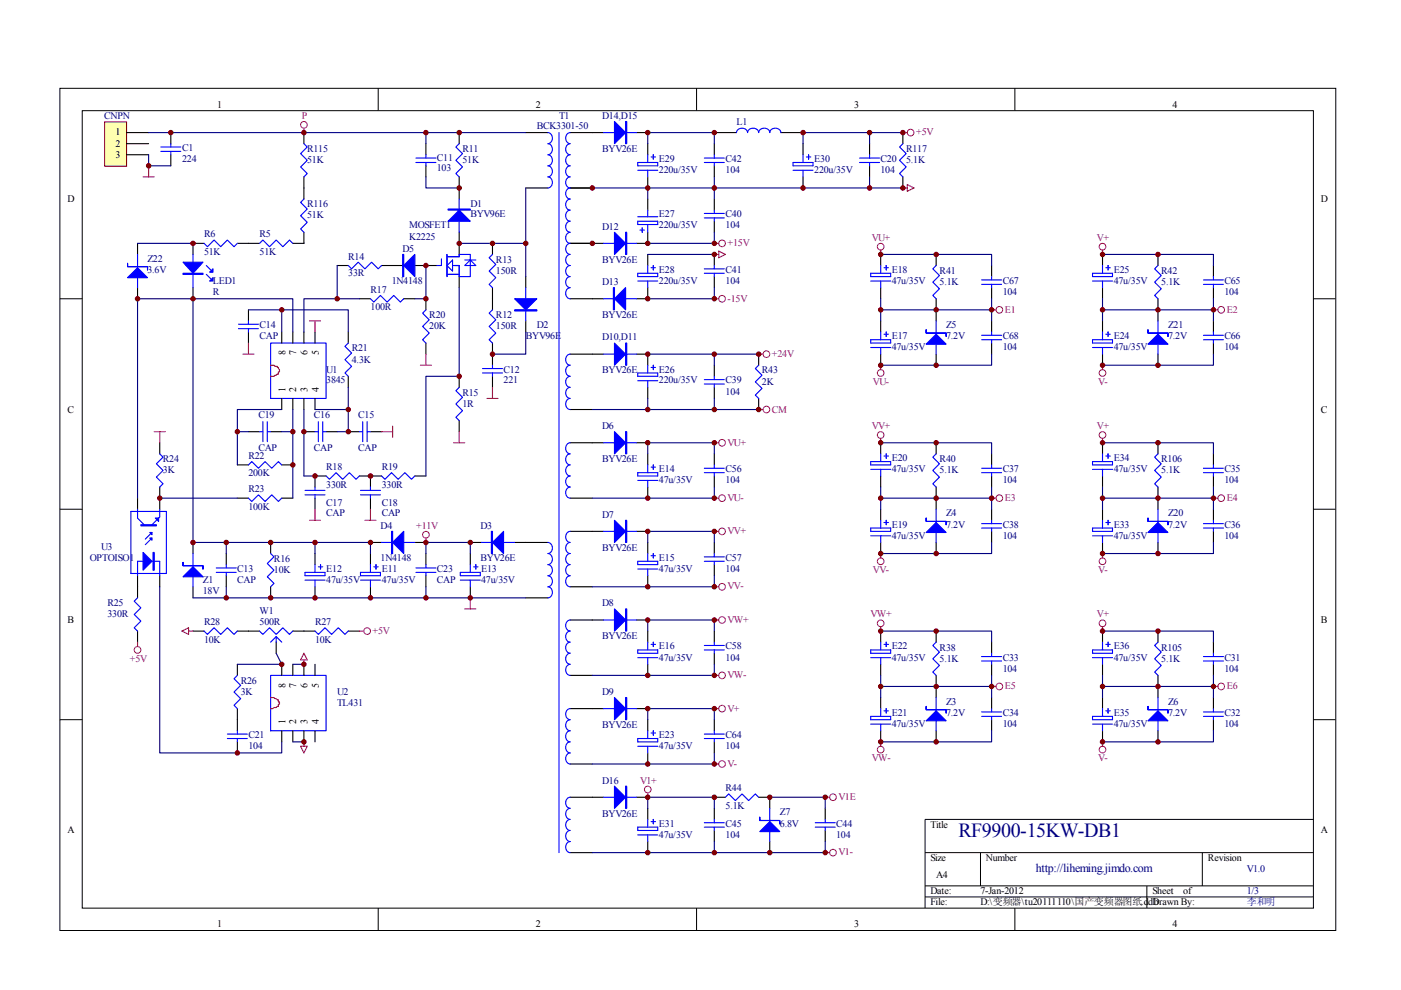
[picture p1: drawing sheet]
<svg xmlns="http://www.w3.org/2000/svg" width="297mm" height="210mm" viewBox="0 0 297 210" stroke-linecap="round" stroke-linejoin="round" font-family="sans-serif">
<g fill="none" stroke="#000" stroke-width=".21">
<path d="M12.7 18.7h270.5v178.6h-270.5zM80.2 18.7v4.7M147.7 18.7v4.7M215.2 18.7v4.7M17.4 23.5h261.1v169h-261.1zM12.7 63.3h4.7M278.4 63.3h4.7M12.7 108h4.7M278.4 108h4.7M12.7 152.6h4.7M278.4 152.6h4.7M278.4 173.7h-82.3v18.8"/>
<path d="M80.2 192.5v4.7M147.7 192.5v4.7M196.1 180.8h82.3M196.1 187.8h82.3M196.1 190.2h82.3M207.9 180.8v7M215.2 192.5v4.7M243.2 187.8v4.7M254.9 180.8v7"/>
</g>
<path d="M22.3 25.9h4.5v9.3h-4.5z" fill="#ffffb0"/>
<path d="M22.2 25.8h4.6v9.4h-4.6z" fill="none" stroke="#800000" stroke-width=".21"/>
<g fill="none" stroke="#000" stroke-width=".23">
<path d="M26.8 28.1h4.7M26.8 30.5h4.7M26.8 32.8h4.7M36.2 28.1v2.4M36.2 32.8v2.4M64.4 28.1v2.4M64.4 37.5v4.7M90.3 30.5v2.3M90.3 35.2v2.3M97.4 28.1v2.4M97.4 37.5v4.7M111.5 28.1h4.7"/>
<path d="M111.5 39.9h4.7M120.9 28.1h7M120.9 39.9h4.7M135 28.1h2.3M137.3 30.5v2.3M137.3 37.5v2.4M151.4 28.1h4.8M151.4 30.5v2.3M151.4 35.2v2.3M165.6 28.1h4.7M170.3 30.5v2.3M170.3 37.5v2.4"/>
<path d="M184.4 30.5v2.3M184.4 35.2v2.3M191.4 28.1v2.4M191.4 37.5v2.4M29.2 51.6v2.3M43.3 51.6h-2.4v2.3M50.3 51.6h4.7M64.4 49.3v2.3h-2.3M71.5 56.3h2.3M80.9 56.3h4.7M88 56.3h4.7M97.4 49.3v4.6"/>
<path d="M97.4 58.6v2.4M104.4 51.6v2.3M111.5 58.6v2.4M120.9 51.6h7M137.3 49.3v2.3h-2.3M137.3 42.2v2.4M137.3 53.9v2.4M151.4 42.2v2.4M151.4 46.9v2.4M151.4 53.9v2.4M151.4 58.6v2.4M186.7 53.9v2.4"/>
<path d="M198.5 53.9v2.4M210.2 56.3v2.3M233.8 53.9v2.4M245.5 53.9v2.4M257.3 56.3v2.3M29.2 61v2.3M40.9 61v2.3M52.7 65.7v2.3M52.7 70.4v2.3M59.7 70.4v2.3M62.1 70.4v2.3M64.4 70.4v2.3"/>
<path d="M66.8 70.4v2.3M73.8 70.4v2.3M73.8 79.8v2.3M76.2 63.3h2.3M85.6 63.3h2.4M90.3 63.3v2.4M90.3 72.7v2.4M97.4 79.8v2.3M104.4 61v4.7M104.4 72.7v4.7M104.4 79.8v2.3M111.5 68v2.4"/>
<path d="M120.9 63.3h7M120.9 75.1h7M135 75.1h2.3v2.3M137.3 61v2.3h-2.3M151.4 77.4v2.4M160.9 75.1v2.3M186.7 61v2.3M186.7 68v2.4M186.7 75.1v2.3M198.5 63.3v4.7M198.5 75.1v2.3M210.2 61v2.3"/>
<path d="M210.2 68v2.4M210.2 72.7v2.4M233.8 61v2.3M233.8 68v2.4M233.8 75.1v2.3M245.5 63.3v4.7M245.5 75.1v2.3M257.3 61v2.3M257.3 68v2.4M257.3 72.7v2.4M33.9 93.9v2.3M50.3 98.6h2.4"/>
<path d="M52.7 91.5h2.3M57.4 91.5h2.3M59.7 84.5v2.3M59.7 98.6h2.4M62.1 84.5v2.3M64.4 84.5v2.3M64.4 91.5h2.4M66.8 84.5v2.3M69.1 91.5h2.4M73.8 91.5h2.4M78.5 91.5h2.4M97.4 89.2v2.3"/>
<path d="M120.9 86.8h4.7M120.9 93.9h7M135 93.9h2.3M137.3 82.1v2.4M137.3 96.2v2.4M151.4 82.1v2.4M151.4 96.2v2.4M160.9 84.5v2.3M186.7 93.9v2.3M198.5 93.9v2.3M210.2 96.2v2.4M233.8 93.9v2.3"/>
<path d="M245.5 93.9v2.3M257.3 96.2v2.4M29.2 105.6v2.4M33.9 103.3v4.7M40.9 115v2.4M48 117.4v2.3M50.3 105.6h2.4M57.4 115v2.4M59.7 105.6h2.4M66.8 105.6v2.4M66.8 117.4v2.3M69.1 100.9h-2.3v2.4"/>
<path d="M76.2 100.9h4.7M78.5 115h2.4M78.5 100.9v2.4M78.5 105.6v2.4M78.5 117.4v2.3M88 115h2.3M88 100.9h2.3M90.3 117.4v2.3M99.7 115h2.4M99.7 117.4v2.3M109.1 115h7.1M120.9 105.6h4.7"/>
<path d="M120.9 112.7h7M135 112.7h2.3M137.3 103.3v2.3M137.3 115v2.4M151.4 100.9v2.4M151.4 115v2.4M151.4 119.7v2.4M186.7 100.9v2.4M186.7 108v2.3M186.7 115v2.4M198.5 103.3v4.7M198.5 115v2.4"/>
<path d="M210.2 100.9v2.4M210.2 108v2.3M210.2 112.7v2.3M233.8 100.9v2.4M233.8 108v2.3M233.8 115v2.4M245.5 103.3v4.7M245.5 115v2.4M257.3 100.9v2.4M257.3 108v2.3M257.3 112.7v2.3M29.2 122.1v4.7"/>
<path d="M29.2 133.8v2.4M33.9 122.1v2.3M40.9 124.4v2.4M40.9 133.8h2.4M48 122.1v2.3M50.3 133.8h4.7M57.4 124.4v2.4M58.6 136.2v2.3M62.1 133.8h4.7M66.8 124.4v2.4M73.8 133.8h2.4M78.5 124.4v2.4"/>
<path d="M90.3 122.1v2.3M99.7 124.4v2.4M111.5 126.8h4.7M120.9 124.4h4.7M120.9 131.5h7M135 131.5h2.3M137.3 122.1v2.3M137.3 133.8v2.4M151.4 133.8v2.4M151.4 138.5v2.4M186.7 133.8v2.4M198.5 133.8v2.4"/>
<path d="M210.2 136.2v2.3M233.8 133.8v2.4M245.5 133.8v2.4M257.3 136.2v2.3M50.3 140.9v2.3M50.3 150.2v4.7M50.3 157.3v2.3M59.7 140.9v2.3M59.7 154.9v2.4M62.1 140.9v2.3M62.1 154.9v2.4M64.4 140.9v2.3"/>
<path d="M64.4 154.9v2.4M66.8 140.9v2.3M66.8 154.9v2.4M120.9 143.2h4.7M120.9 150.2h7M135 150.2h2.3M137.3 140.9v2.3M137.3 152.6v2.3M137.3 159.6v2.4M151.4 152.6v2.3M151.4 157.3v2.3M186.7 140.9v2.3"/>
<path d="M186.7 147.9v2.3M186.7 154.9v2.4M198.5 143.2v4.7M198.5 154.9v2.4M210.2 140.9v2.3M210.2 147.9v2.3M210.2 152.6v2.3M233.8 140.9v2.3M233.8 147.9v2.3M233.8 154.9v2.4M245.5 143.2v4.7M245.5 154.9v2.4"/>
<path d="M257.3 140.9v2.3M257.3 147.9v2.3M257.3 152.6v2.3M120.9 169h7M120.9 162h4.7M135 169h2.3M137.3 171.4v2.3M137.3 178.4v2.4M151.4 169h2.4M151.4 171.4v2.3M151.4 176.1v2.3M160.9 169h2.3v2.4"/>
<path d="M163.2 178.4v2.4M175 171.4v2.3M175 176.1v2.3M120.9 180.8h4.7"/>
</g>
<g fill="none" stroke="#00f" stroke-width=".23">
<path d="M34.1 31.2h4.2M34.1 32.1h4.2M36.2 30.5v.7M36.2 32.1v.7M64.4 30.5l.7 .7-1.4 1.4 1.4 1.4-1.4 1.4 1.4 1.4-.7 .7M88.2 33.5h4.2M88.2 34.5h4.2M90.3 32.8v.7M90.3 34.5v.7M97.4 30.5l-.7 .7 1.4 1.4-1.4 1.4 1.4 1.4-1.4 1.4 .7 .7M116.2 28.1a1.2 1.2 0 0 1 .9 1.2 1.2 1.2 0 0 1-.9 1.2 1.2 1.2 0 0 1 .9 1.1 1.2 1.2 0 0 1-.9 1.2 1.2 1.2 0 0 1 .9 1.2 1.2 1.2 0 0 1-.9 1.2 1.2 1.2 0 0 1 .9 1.1 1.2 1.2 0 0 1-.9 1.2 1.2 1.2 0 0 1 .9 1.2 1.2 1.2 0 0 1-.9 1.2M118.5 28.1v152.7"/>
<path d="M120.9 28.1a1.2 1.2 0 0 0-1 1.2 1.2 1.2 0 0 0 1 1.2 1.21 1.21 0 0 0-1 1.1 1.21 1.21 0 0 0 1 1.2 1.2 1.2 0 0 0-1 1.2 1.2 1.2 0 0 0 1 1.2 1.2 1.2 0 0 0-1 1.1 1.2 1.2 0 0 0 1 1.2 1.2 1.2 0 0 0-1 1.2 1.2 1.2 0 0 0 1 1.2 1.2 1.2 0 0 0-1 1.1 1.2 1.2 0 0 0 1 1.2 1.2 1.2 0 0 0-1 1.2 1.2 1.2 0 0 0 1 1.2 1.2 1.2 0 0 0-1 1.1 1.2 1.2 0 0 0 1 1.2 1.21 1.21 0 0 0-1 1.2 1.21 1.21 0 0 0 1 1.2 1.2 1.2 0 0 0-1 1.1 1.2 1.2 0 0 0 1 1.2 1.2 1.2 0 0 0-1 1.2 1.2 1.2 0 0 0 1 1.1 1.2 1.2 0 0 0-1 1.2 1.2 1.2 0 0 0 1 1.2 1.2 1.2 0 0 0-1 1.2 1.2 1.2 0 0 0 1 1.1 1.2 1.2 0 0 0-1 1.2 1.2 1.2 0 0 0 1 1.2 1.2 1.2 0 0 0-1 1.2 1.2 1.2 0 0 0 1 1.1M127.9 28.1h7.1M135.2 34.5h4.3v.7h-4.3zM135.2 36.1h4.3M137.3 32.8v1.7M137.3 36.1v1.4M138 33.3h1M138.5 32.8v.9M149.3 33.5h4.3M149.3 34.5h4.3M151.4 32.8v.7M151.4 34.5v.7"/>
<path d="M156.2 28.1a1.21 1.21 0 0 1 1.1-.9 1.21 1.21 0 0 1 1.2 .9 1.21 1.21 0 0 1 1.2-.9 1.21 1.21 0 0 1 1.2 .9 1.21 1.21 0 0 1 1.1-.9 1.21 1.21 0 0 1 1.2 .9 1.2 1.2 0 0 1 1.2-.9 1.2 1.2 0 0 1 1.2 .9M168.1 34.5h4.3v.7h-4.3zM168.1 36.1h4.3M170.3 32.8v1.7M170.3 36.1v1.4M171 33.3h.9M171.4 32.8v.9M182.3 33.5h4.2M182.3 34.5h4.2M184.4 32.8v.7M184.4 34.5v.7M191.4 30.5l-.7 .7 1.4 1.4-1.4 1.4 1.4 1.4-1.4 1.4 .7 .7"/>
<path d="M29.2 53.9v7.1M40.9 53.9v7.1M43.3 51.6l.7 .7 1.4-1.4 1.4 1.4 1.4-1.4 1.4 1.4 .7-.7M43.7 58.2l1 .9M43.7 56.3l1 .9M55 51.6l.7-.7 1.4 1.4 1.5-1.4 1.4 1.4 1.4-1.4 .7 .7M64.4 42.2l-.7 .7 1.4 1.4-1.4 1.4 1.4 1.4-1.4 1.4 .7 .8M73.8 56.3l.7 .7 1.5-1.4 1.4 1.4 1.4-1.4 1.4 1.4 .7-.7M93.6 54.9v1.4h-.9M94.8 54.4h2.6v-.5h2.3v4.7h-2.3v-2.3h-1.5M94.8 53.9v4.7M94.8 58.2h2.6"/>
<path d="M94.8 56.3l1.1-1.2v2.4zM97.4 42.2v7.1M98.5 55.1h2.4M99.7 55.1l1.2 1.2h-2.4zM104.4 53.9l-.7 .8 1.4 1.4-1.4 1.4 1.4 1.4-1.4 1.4 .7 .7M127.9 51.6h7.1M135.2 46.9h4.3v.7h-4.3zM135.2 57.9h4.3v.7h-4.3zM135.2 46h4.3M135.2 59.6h4.3M135.7 48.8h.9M136.2 48.3v1"/>
<path d="M137.3 44.6v1.4M137.3 47.6v1.7M137.3 56.3v1.6M137.3 59.6v1.4M138 56.8h1M138.5 56.3v.9M149.3 57.9h4.3M149.3 57h4.3M149.3 45.3h4.3M149.3 46.2h4.3M151.4 44.6v.7M151.4 46.2v.7"/>
<path d="M151.4 56.3v.7M151.4 57.9v.7M184.6 59.6h4.2M184.6 57.9h4.2v.7h-4.2zM186.7 56.3v1.6M186.7 59.6v1.4M187.4 56.8h1M187.9 56.3v.9M198.5 56.3l-.7 .7 1.4 1.4-1.4 1.4 1.4 1.4-1.4 1.4 .7 .7M208.1 59.3h4.3M210.2 58.6v.7M231.6 59.6h4.3"/>
<path d="M231.6 57.9h4.3v.7h-4.3zM233.8 56.3v1.6M233.8 59.6v1.4M234.5 56.8h.9M234.9 56.3v.9M245.5 56.3l-.7 .7 1.4 1.4-1.4 1.4 1.4 1.4-1.4 1.4 .7 .7M255.2 59.3h4.2M257.3 58.6v.7M50.6 68.7h4.2M50.6 69.7h4.2M52.7 68v.7M52.7 69.7v.7"/>
<path d="M57.4 72.7h11.7v11.8h-11.7zM73.8 72.7l-.7 .7 1.4 1.5-1.4 1.4 1.4 1.4-1.4 1.4 .7 .7M78.5 63.3l.8 .7 1.4-1.4 1.4 1.4 1.4-1.4 1.4 1.4 .7-.7M90.3 65.7l-.7 .7 1.4 1.4-1.4 1.4 1.4 1.4-1.4 1.4 .7 .7M102.3 78.1h4.2M102.3 79.1h4.2M104.4 65.7l-.7 .7 1.4 1.4-1.4 1.4 1.4 1.4-1.4 1.4 .7 .7M104.4 77.4v.7M104.4 79.1v.7M111.5 61v7M120.9 75.1a1.2 1.2 0 0 0-1 1.2 1.2 1.2 0 0 0 1 1.1 1.21 1.21 0 0 0-1 1.2 1.21 1.21 0 0 0 1 1.2 1.2 1.2 0 0 0-1 1.2 1.2 1.2 0 0 0 1 1.1 1.2 1.2 0 0 0-1 1.2 1.2 1.2 0 0 0 1 1.2 1.2 1.2 0 0 0-1 1.2 1.2 1.2 0 0 0 1 1.1M127.9 63.3h7.1"/>
<path d="M127.9 75.1h7.1M135.2 79.1h4.3v.7h-4.3zM137.3 77.4v1.7M138 77.9h1M138.5 77.4v1M151.4 79.8v.7M160.9 77.4l-.8 .7 1.5 1.4-1.5 1.5 1.5 1.4-1.5 1.4 .8 .7M184.6 72h4.2v.7h-4.2zM184.6 73.7h4.2M186.7 70.4v1.6M186.7 73.7v1.4M187.4 70.9h1"/>
<path d="M187.9 70.4v.9M198.5 68v7.1M208.1 72h4.3M208.1 60.3h4.3M208.1 71.1h4.3M210.2 60.3v.7M210.2 70.4v.7M210.2 72v.7M231.6 73.7h4.3M231.6 72h4.3v.7h-4.3zM233.8 70.4v1.6M233.8 73.7v1.4"/>
<path d="M234.5 70.9h.9M234.9 70.4v.9M245.5 68v7.1M255.2 72h4.2M255.2 60.3h4.2M255.2 71.1h4.2M257.3 60.3v.7M257.3 70.4v.7M257.3 72v.7M33.9 96.2l.7 .7-1.4 1.4 1.4 1.4-1.4 1.5 1.4 1.4-.7 .7M52.7 98.6l.7-.7 1.4 1.4 1.4-1.4 1.4 1.4 1.4-1.4 .7 .7M55 91.5h.7"/>
<path d="M55.7 89.4v4.2M56.7 91.5h.7M56.7 89.4v4.2M66.8 91.5h.7M67.5 89.4v4.2M68.4 91.5h.7M68.4 89.4v4.2M76.2 91.5h.7M76.9 89.4v4.2M77.8 91.5h.7M77.8 89.4v4.2M97.4 82.1l-.7 .7 1.4 1.4-1.4 1.5 1.4 1.4-1.4 1.4 .7 .7"/>
<path d="M120.9 96.2a1.2 1.2 0 0 0-1 1.2 1.2 1.2 0 0 0 1 1.2 1.2 1.2 0 0 0-1 1.1 1.2 1.2 0 0 0 1 1.2 1.2 1.2 0 0 0-1 1.2 1.2 1.2 0 0 0 1 1.2 1.2 1.2 0 0 0-1 1.1 1.2 1.2 0 0 0 1 1.2M120.9 93.9a1.2 1.2 0 0 0-1 1.2 1.2 1.2 0 0 0 1 1.1M127.9 93.9h7.1M135.2 80.7h4.3M137.3 80.7v1.4M137.3 98.6v1.6M138 99h1M138.5 98.6v.9M149.3 99.3h4.3M149.3 80.5h4.3M149.3 81.4h4.3M151.4 81.4v.7"/>
<path d="M151.4 98.6v.7M184.6 97.9h4.2v.7h-4.2zM184.6 99.5h4.2M186.7 96.2v1.7M186.7 99.5v1.4M187.4 96.7h1M187.9 96.2v1M198.5 96.2l-.7 .7 1.4 1.4-1.4 1.4 1.4 1.5-1.4 1.4 .7 .7M208.1 99.3h4.3M210.2 98.6v.7M231.6 99.5h4.3M231.6 97.9h4.3v.7h-4.3z"/>
<path d="M233.8 96.2v1.7M233.8 99.5v1.4M234.5 96.7h.9M234.9 96.2v1M245.5 96.2l-.7 .7 1.4 1.4-1.4 1.4 1.4 1.5-1.4 1.4 .7 .7M255.2 99.3h4.2M257.3 98.6v.7M27.7 108.4h7.6v13.2h-7.6zM29.2 108v1.8l1.4 1.5M32.2 114.1l-1.4 1.4M32.2 112.9l-1.4 1.4M33.9 108v1.6l-1.7 1.7"/>
<path d="M40.9 117.4v7M48 119.7v.7M52.7 105.6l.7 .7 1.4-1.4 1.4 1.4 1.4-1.4 1.4 1.4 .7-.7M57.4 117.4l.7 .7-1.4 1.4 1.4 1.4-1.4 1.4 1.4 1.4-.7 .7M64.7 104.9h4.2M64.7 104h4.2M66.8 103.3v.7M66.8 104.9v.7M66.8 119.7v1.7M68 119.7v1M69.1 100.9l.7 .7 1.5-1.4 1.4 1.4 1.4-1.4 1.4 1.4 .7-.7M76.4 104.9h4.3"/>
<path d="M76.4 104h4.3M78.5 103.3v.7M78.5 104.9v.7M78.5 119.7v1.7M79.7 119.7v1M80.9 100.9l.7 .7 1.4-1.4 1.4 1.4 1.4-1.4 1.4 1.4 .8-.7M80.9 115h7.1M90.3 119.7v.7M99.7 119.7v1.7M100.9 119.7v1M102.1 115h7M116.2 115a1.2 1.2 0 0 1 .9 1.2 1.2 1.2 0 0 1-.9 1.2 1.2 1.2 0 0 1 .9 1.1 1.2 1.2 0 0 1-.9 1.2 1.2 1.2 0 0 1 .9 1.2 1.2 1.2 0 0 1-.9 1.2 1.2 1.2 0 0 1 .9 1.1 1.2 1.2 0 0 1-.9 1.2 1.2 1.2 0 0 1 .9 1.2 1.2 1.2 0 0 1-.9 1.2"/>
<path d="M120.9 112.7a1.2 1.2 0 0 0-1 1.1 1.2 1.2 0 0 0 1 1.2 1.2 1.2 0 0 0-1 1.2 1.2 1.2 0 0 0 1 1.2 1.2 1.2 0 0 0-1 1.1 1.2 1.2 0 0 0 1 1.2 1.2 1.2 0 0 0-1 1.2 1.2 1.2 0 0 0 1 1.2 1.2 1.2 0 0 0-1 1.1 1.2 1.2 0 0 0 1 1.2M127.9 112.7h7.1M135.2 119h4.3v.7h-4.3zM135.2 100.2h4.3v.7h-4.3zM135.2 101.9h4.3M137.3 101.9v1.4M137.3 117.4v1.6M138 117.8h1M138.5 117.4v.9M149.3 119h4.3M149.3 100.2h4.3M149.3 118.1h4.3"/>
<path d="M151.4 100.2v.7M151.4 117.4v.7M151.4 119v.7M184.6 112h4.2v.7h-4.2zM184.6 113.6h4.2M186.7 110.3v1.7M186.7 113.6v1.4M187.4 110.8h1M187.9 110.3v1M198.5 108v7M208.1 100.2h4.3M208.1 112h4.3"/>
<path d="M208.1 111h4.3M210.2 100.2v.7M210.2 110.3v.7M210.2 112v.7M231.6 112h4.3v.7h-4.3zM231.6 113.6h4.3M233.8 110.3v1.7M233.8 113.6v1.4M234.5 110.8h.9M234.9 110.3v1M245.5 108v7M255.2 100.2h4.2"/>
<path d="M255.2 112h4.2M255.2 111h4.2M257.3 100.2v.7M257.3 110.3v.7M257.3 112v.7M29.2 126.8l-.7 .7 1.4 1.4-1.4 1.4 1.4 1.4-1.4 1.4 .7 .7M29.2 122.1v-3.1h4.7v3.1M43.3 133.8l.7 .7 1.4-1.4 1.4 1.4 1.4-1.4 1.4 1.4 .7-.7M45.9 121.4h4.2M45.9 120.4h4.2M48 121.4v.7M55 133.8l.7 .7 1.4-1.4 1.5 1.4 1.4-1.4 1.4 1.4 .7-.7"/>
<path d="M58.6 135v1.2M58.6 135l1.1 1.2M58.6 135l-1.2 1.2M64.7 123h4.2M64.7 121.4h4.2v.7h-4.2zM66.8 133.8l.7 .7 1.4-1.4 1.4 1.4 1.4-1.4 1.4 1.4 .7-.7M66.8 123v1.4M67.5 120.2h.9M76.4 123h4.3M76.4 121.4h4.3v.7h-4.3zM78.5 123v1.4M79.3 120.2h.9"/>
<path d="M88.2 121.4h4.2M88.2 120.4h4.2M90.3 121.4v.7M97.6 121.4h4.2v.7h-4.2zM97.6 123h4.2M99.7 123v1.4M100.4 120.2h1M120.9 131.5a1.2 1.2 0 0 0-1 1.1 1.2 1.2 0 0 0 1 1.2 1.2 1.2 0 0 0-1 1.2 1.2 1.2 0 0 0 1 1.2 1.2 1.2 0 0 0-1 1.1 1.2 1.2 0 0 0 1 1.2 1.21 1.21 0 0 0-1 1.2 1.21 1.21 0 0 0 1 1.2 1.2 1.2 0 0 0-1 1.1 1.2 1.2 0 0 0 1 1.2M127.9 131.5h7.1M135.2 137.8h4.3v.7h-4.3zM135.2 120.7h4.3M135.2 139.4h4.3"/>
<path d="M137.3 120.7v1.4M137.3 136.2v1.6M137.3 139.4v1.5M138 136.6h1M138.5 136.2v.9M149.3 137.8h4.3M149.3 136.9h4.3M151.4 136.2v.7M151.4 137.8v.7M184.6 139.4h4.2M184.6 137.8h4.2v.7h-4.2zM186.7 136.2v1.6"/>
<path d="M186.7 139.4v1.5M187.4 136.6h1M187.9 136.2v.9M198.5 136.2l-.7 .7 1.4 1.4-1.4 1.4 1.4 1.4-1.4 1.4 .7 .7M208.1 139.2h4.3M210.2 138.5v.7M231.6 139.4h4.3M231.6 137.8h4.3v.7h-4.3zM233.8 136.2v1.6M233.8 139.4v1.5M234.5 136.6h.9M234.9 136.2v.9"/>
<path d="M245.5 136.2l-.7 .7 1.4 1.4-1.4 1.4 1.4 1.4-1.4 1.4 .7 .7M255.2 139.2h4.2M257.3 138.5v.7M48.2 155.6h4.2M48.2 156.6h4.2M50.3 143.2l-.7 .7 1.4 1.4-1.4 1.4 1.4 1.4-1.4 1.4 .7 .7M50.3 154.9v.7M50.3 156.6v.7M57.4 143.2h11.7v11.7h-11.7zM120.9 150.2a1.2 1.2 0 0 0-1 1.2 1.2 1.2 0 0 0 1 1.2 1.2 1.2 0 0 0-1 1.2 1.2 1.2 0 0 0 1 1.1 1.21 1.21 0 0 0-1 1.2 1.21 1.21 0 0 0 1 1.2 1.2 1.2 0 0 0-1 1.2 1.2 1.2 0 0 0 1 1.1 1.2 1.2 0 0 0-1 1.2 1.2 1.2 0 0 0 1 1.2M127.9 150.2h7.1M135.2 156.6h4.3v.7h-4.3z"/>
<path d="M135.2 158.2h4.3M137.3 154.9v1.7M137.3 158.2v1.4M138 155.4h1M138.5 154.9v1M149.3 155.6h4.3M149.3 156.6h4.3M151.4 154.9v.7M151.4 156.6v.7M184.6 151.9h4.2v.7h-4.2zM184.6 153.5h4.2M186.7 150.2v1.7"/>
<path d="M186.7 153.5v1.4M187.4 150.7h1M187.9 150.2v1M198.5 147.9v7M208.1 151.9h4.3M208.1 140.1h4.3M208.1 150.9h4.3M210.2 140.1v.8M210.2 150.2v.7M210.2 151.9v.7M231.6 153.5h4.3M231.6 151.9h4.3v.7h-4.3z"/>
<path d="M233.8 150.2v1.7M233.8 153.5v1.4M234.5 150.7h.9M234.9 150.2v1M245.5 147.9v7M255.2 151.9h4.2M255.2 140.1h4.2M255.2 150.9h4.2M257.3 140.1v.8M257.3 150.2v.7M257.3 151.9v.7M120.9 169a1.2 1.2 0 0 0-1 1.2 1.2 1.2 0 0 0 1 1.2 1.21 1.21 0 0 0-1 1.2 1.21 1.21 0 0 0 1 1.1 1.2 1.2 0 0 0-1 1.2 1.2 1.2 0 0 0 1 1.2 1.2 1.2 0 0 0-1 1.2 1.2 1.2 0 0 0 1 1.1 1.2 1.2 0 0 0-1 1.2 1.2 1.2 0 0 0 1 1.2"/>
<path d="M127.9 169h7.1M135.2 175.4h4.3v.7h-4.3zM135.2 177h4.3M137.3 173.7v1.7M137.3 177v1.4M138 174.2h1M138.5 173.7v1M149.3 175.4h4.3M149.3 174.4h4.3M151.4 173.7v.7M151.4 175.4v.7M153.8 169l.7-.7 1.4 1.4 1.4-1.4 1.4 1.4 1.4-1.4 .8 .7"/>
<path d="M163.2 171.4v7M172.8 175.4h4.3M172.8 174.4h4.3M175 173.7v.7M175 175.4v.7"/>
</g>
<g fill="#00f" stroke="#00f" stroke-width=".23">
<path d="M95 46.9l2.4-2.3 2.3 2.3z"/>
<path d="M106.8 112.7v4.7l-2.4-2.4z"/>
<path d="M83.2 115l2.4-2.3v4.7z"/>
<path d="M85.6 56.3l2.4-2.4v4.7z"/>
<path d="M109.1 63.3h4.7l-2.3 2.4z"/>
<path d="M38.8 55.6h4.2l-2.1 2.3z"/>
<path d="M45.2 58.9v.7h-.8z"/>
<path d="M44.4 57.7l.8-.7v.7z"/>
<path d="M27 58.9l2.2-2.1 2.1 2.1z"/>
<path d="M30.3 117.1l1.9 1.9-1.9 1.9z"/>
<path d="M31.7 112.9h.5v.5z"/>
<path d="M31.7 114.1h.5v.4z"/>
<path d="M32.9 109.8h.7v.8z"/>
<path d="M130.3 25.8l2.3 2.3-2.3 2.4z"/>
<path d="M130.3 49.3l2.3 2.3-2.3 2.3z"/>
<path d="M130.3 63.3l2.3-2.3v4.7z"/>
<path d="M130.3 72.7l2.3 2.4-2.3 2.3z"/>
<path d="M130.3 91.5l2.3 2.4-2.3 2.3z"/>
<path d="M130.3 110.3l2.3 2.4-2.3 2.3z"/>
<path d="M130.3 129.1l2.3 2.4-2.3 2.3z"/>
<path d="M130.3 147.9l2.3 2.3-2.3 2.4z"/>
<path d="M130.3 166.7l2.3 2.3-2.3 2.4z"/>
<path d="M161.1 176.3l2.1-2.1 2.1 2.1z"/>
<path d="M38.8 122.3l2.1-2.1 2.1 2.1z"/>
<path d="M196.4 73l2.1-2.1 2.1 2.1z"/>
<path d="M196.4 112.9l2.1-2.1 2.1 2.1z"/>
<path d="M196.4 152.8l2.1-2.1 2.1 2.1z"/>
<path d="M243.4 73l2.1-2.1 2.1 2.1z"/>
<path d="M243.4 112.9l2.1-2.1 2.1 2.1z"/>
<path d="M243.4 152.8l2.1-2.1 2.1 2.1z"/>
<path d="M95 44.3h4.7v.3h-4.7z" fill-rule="evenodd"/>
<path d="M104.2 112.7h.2v4.7h-.2z" fill-rule="evenodd"/>
<path d="M83 112.7h.2v4.7h-.2z" fill-rule="evenodd"/>
<path d="M85.4 53.9h.2v4.7h-.2z" fill-rule="evenodd"/>
<path d="M109.1 65.7h4.7v.2h-4.7z" fill-rule="evenodd"/>
<path d="M38.8 57.9h4.2v.3h-4.2z" fill-rule="evenodd"/>
<path d="M27 55.8v.7h4.3v.7v-.7h-4.3z" fill-rule="evenodd"/>
<path d="M32.5 117.1h.2v3.8h-.2z" fill-rule="evenodd"/>
<path d="M29.9 111.3h3.3v.2h-3.3z" fill-rule="evenodd"/>
<path d="M132.6 25.8h.3v4.7h-.3z" fill-rule="evenodd"/>
<path d="M132.6 49.3h.3v4.6h-.3z" fill-rule="evenodd"/>
<path d="M130 61h.3v4.7h-.3z" fill-rule="evenodd"/>
<path d="M132.6 72.7h.3v4.7h-.3z" fill-rule="evenodd"/>
<path d="M132.6 91.5h.3v4.7h-.3z" fill-rule="evenodd"/>
<path d="M132.6 110.3h.3v4.7h-.3z" fill-rule="evenodd"/>
<path d="M132.6 129.1h.3v4.7h-.3z" fill-rule="evenodd"/>
<path d="M132.6 147.9h.3v4.7h-.3z" fill-rule="evenodd"/>
<path d="M132.6 166.7h.3v4.7h-.3z" fill-rule="evenodd"/>
<path d="M161.1 173.3v.7h4.2v.7v-.7h-4.2z" fill-rule="evenodd"/>
<path d="M38.8 119.2v.7h4.2v.8v-.8h-4.2z" fill-rule="evenodd"/>
<path d="M196.4 69.9v.7h4.2v.7v-.7h-4.2z" fill-rule="evenodd"/>
<path d="M196.4 109.8v.8h4.2v.7v-.7h-4.2z" fill-rule="evenodd"/>
<path d="M196.4 149.8v.7h4.2v.7v-.7h-4.2z" fill-rule="evenodd"/>
<path d="M243.4 69.9v.7h4.2v.7v-.7h-4.2z" fill-rule="evenodd"/>
<path d="M243.4 109.8v.8h4.2v.7v-.7h-4.2z" fill-rule="evenodd"/>
<path d="M243.4 149.8v.7h4.2v.7v-.7h-4.2z" fill-rule="evenodd"/>
</g>
<path d="M57.4 77.4h.7l.2 .3h.5v.2h.2l.3 .5v.4h-.3v.5l-.7 .2-.2 .3h-.7M57.4 147.9h.7l.2 .2 .7 .3v.4h.3v.5h-.3v.5h-.2l-.2 .2h-.5l-.2 .2h-.5" fill="none" stroke="#f00" stroke-width=".23"/>
<g fill="none" stroke="#a1006a" stroke-width=".23">
<path d="M30.3 37.5h2.4M31.5 35.2v2.3M64.4 27.2v.9M191.4 28.1h1M191.4 39.9h1M192.4 39.2l1.4 .7-1.4 .7zM151.4 51.6h1M151.4 53.9h1M152.4 53.2l1.4 .7-1.4 .8zM186.7 53v.9M233.8 53v.9M51.5 75.1h2.4"/>
<path d="M52.7 72.7v2.4M65.6 68h2.4M66.8 68v2.4M89.1 77.4h2.4M90.3 75.1v2.3M151.4 63.3h1M160.9 75.1h.9M186.7 77.4v1M210.2 65.7h1M233.8 77.4v1M257.3 65.7h.9M32.7 91.5h2.3"/>
<path d="M33.9 91.5v2.4M80.9 91.5h2.3M83.2 90.4v2.3M96.2 93.9h2.3M97.4 91.5v2.4M103.2 84.5h2.4M104.4 82.1v2.4M151.4 93.9h1M160.9 86.8h.9M186.7 92.9v1M233.8 92.9v1M65.6 110.3h2.4"/>
<path d="M66.8 108v2.3M77.4 110.3h2.3M78.5 108v2.3M90.3 114.1v.9M151.4 105.6h1M151.4 112.7h1M186.7 117.4v.9M210.2 105.6h1M233.8 117.4v.9M257.3 105.6h.9M29.2 136.2v.9M38.6 133.8l1.4-.7v1.4z"/>
<path d="M40 133.8h.9M64.4 138.5l.7 1.4h-1.4zM64.4 139.9v1M76.2 133.8h.9M98.5 129.1h2.4M99.7 126.8v2.3M151.4 124.4h1M151.4 131.5h1M186.7 132.9v.9M233.8 132.9v.9M63.7 158.2h1.4l-.7 1.4zM64.4 157.3v.9"/>
<path d="M151.4 143.2h1M151.4 150.2h1M186.7 157.3v.9M210.2 145.5h1M233.8 157.3v.9M257.3 145.5h.9M137.3 168.1v.9M151.4 162h1M175 169h.9M175 180.8h.9"/>
</g>
<g fill="none" stroke="#000080" stroke-width=".23">
<path d="M31.5 32.8v2.4h4.7M31.5 28.1h80M90.3 37.5v2.4h7.1M90.3 28.1v2.4M111.5 39.9v18.7M137.3 30.5v-2.4h14.1v2.4M137.3 39.9v2.3M151.4 37.5v4.7M170.3 30.5v-2.4h14.1v2.4M184.4 37.5v2.4h-58.8M184.4 28.1h7M184.4 39.9h7"/>
<path d="M29.2 51.6h11.7M71.5 56.3v7h4.7M90.3 56.3v7h-2.3M97.4 51.6h14.1M137.3 53.9h14.1M151.4 49.3v2.3h-14.1M186.7 53.9h23.5v2.4M233.8 53.9h23.5v2.4M40.9 63.3v51.7h37.6v2.4M52.7 65.7h7M59.7 70.4v-4.7h14.1v4.7M62.1 70.4v-7.1h-32.9v42.3"/>
<path d="M71.5 63.3h-7.1v7.1M97.4 61v18.8h-7.1v21.1M111.5 70.4v4.7h-7.1M137.3 75.1h14.1v2.3M151.4 61v2.3h-14.1M151.4 75.1h9.5M186.7 65.7h23.5M186.7 63.3v4.7M210.2 75.1v2.3h-23.5M210.2 63.3v4.7M233.8 65.7h23.5M233.8 63.3v4.7"/>
<path d="M257.3 75.1v2.3h-23.5M257.3 63.3v4.7M50.3 91.5h2.4M59.7 86.8h-9.4v11.8M59.7 91.5h2.4M62.1 86.8v18.8M64.4 86.8v14.1h2.4M66.8 86.8h7M73.8 82.1v9.4h-2.3M137.3 96.2v-2.3h14.1v2.3M137.3 84.5v2.3M151.4 84.5v2.3h-25.8"/>
<path d="M151.4 86.8h9.5M186.7 93.9h23.5v2.3M233.8 93.9h23.5v2.3M33.9 105.6h16.4M48 115v2.4M66.8 115v2.4M90.3 117.4v-2.4h9.4v2.4M137.3 115v-2.3h14.1v2.3M151.4 103.3v2.3h-25.8M186.7 105.6h23.5M186.7 103.3v4.7M210.2 115v2.4h-23.5"/>
<path d="M210.2 103.3v4.7M233.8 105.6h23.5M233.8 103.3v4.7M257.3 115v2.4h-23.5M257.3 103.3v4.7M33.9 124.4v35.2h25.8v-2.3M40.9 126.8h7.1M48 124.4v2.4h63.5M58.6 138.5l1.1 2.4h-9.4M90.3 124.4v2.4M137.3 133.8v-2.3h14.1v2.3M151.4 122.1v2.3h-25.8"/>
<path d="M186.7 133.8h23.5v2.4M233.8 133.8h23.5v2.4M62.1 140.9h2.3M62.1 157.3h2.3M137.3 152.6v-2.4h14.1v2.4M151.4 140.9v2.3h-25.8M151.4 159.6v2.4h-25.8M186.7 143.2v4.7M186.7 145.5h23.5M210.2 154.9v2.4h-23.5M210.2 143.2v4.7M233.8 145.5h23.5"/>
<path d="M233.8 143.2v4.7M257.3 154.9v2.4h-23.5M257.3 143.2v4.7M137.3 171.4v-2.4h14.1v2.4M151.4 178.4v2.4M163.2 169h11.8v2.4M175 178.4v2.4h-49.4"/>
</g>
<g fill="#800000" stroke="#800000" stroke-width=".21">
<circle cx="97.4" cy="28.1" r=".47"/>
<circle cx="111.5" cy="51.6" r=".47"/>
<circle cx="97.4" cy="51.6" r=".47"/>
<circle cx="104.4" cy="51.6" r=".47"/>
<circle cx="97.4" cy="39.9" r=".47"/>
<circle cx="90.3" cy="28.1" r=".47"/>
<circle cx="104.4" cy="75.1" r=".47"/>
<circle cx="90.3" cy="56.3" r=".47"/>
<circle cx="90.3" cy="63.3" r=".47"/>
<circle cx="71.5" cy="63.3" r=".47"/>
<circle cx="36.2" cy="28.1" r=".47"/>
<circle cx="31.5" cy="35.2" r=".47"/>
<circle cx="40.9" cy="51.6" r=".47"/>
<circle cx="64.4" cy="91.5" r=".47"/>
<circle cx="73.8" cy="91.5" r=".47"/>
<circle cx="73.8" cy="86.8" r=".47"/>
<circle cx="59.7" cy="65.7" r=".47"/>
<circle cx="99.7" cy="115" r=".47"/>
<circle cx="40.9" cy="63.3" r=".47"/>
<circle cx="57.4" cy="115" r=".47"/>
<circle cx="48" cy="115" r=".47"/>
<circle cx="57.4" cy="126.8" r=".47"/>
<circle cx="66.8" cy="126.8" r=".47"/>
<circle cx="78.5" cy="126.8" r=".47"/>
<circle cx="78.5" cy="115" r=".47"/>
<circle cx="90.3" cy="126.8" r=".47"/>
<circle cx="66.8" cy="115" r=".47"/>
<circle cx="99.7" cy="126.8" r=".47"/>
<circle cx="62.1" cy="91.5" r=".47"/>
<circle cx="50.3" cy="91.5" r=".47"/>
<circle cx="97.4" cy="79.8" r=".47"/>
<circle cx="78.5" cy="100.9" r=".47"/>
<circle cx="29.2" cy="63.3" r=".47"/>
<circle cx="33.9" cy="105.6" r=".47"/>
<circle cx="62.1" cy="98.6" r=".47"/>
<circle cx="66.8" cy="100.9" r=".47"/>
<circle cx="50.3" cy="159.6" r=".47"/>
<circle cx="59.7" cy="140.8" r=".47"/>
<circle cx="64.4" cy="157.3" r=".47"/>
<circle cx="64.4" cy="140.8" r=".47"/>
<circle cx="125.6" cy="51.6" r=".47"/>
<circle cx="125.6" cy="39.9" r=".47"/>
<circle cx="170.3" cy="39.9" r=".47"/>
<circle cx="137.3" cy="28.1" r=".47"/>
<circle cx="151.4" cy="28.1" r=".47"/>
<circle cx="170.3" cy="28.1" r=".47"/>
<circle cx="137.3" cy="39.9" r=".47"/>
<circle cx="151.4" cy="39.9" r=".47"/>
<circle cx="151.4" cy="51.6" r=".47"/>
<circle cx="137.3" cy="51.6" r=".47"/>
<circle cx="137.3" cy="63.3" r=".47"/>
<circle cx="151.4" cy="63.3" r=".47"/>
<circle cx="151.4" cy="53.9" r=".47"/>
<circle cx="137.3" cy="86.8" r=".47"/>
<circle cx="137.3" cy="75.1" r=".47"/>
<circle cx="137.3" cy="93.9" r=".47"/>
<circle cx="151.4" cy="93.9" r=".47"/>
<circle cx="151.4" cy="105.6" r=".47"/>
<circle cx="137.3" cy="105.6" r=".47"/>
<circle cx="137.3" cy="112.7" r=".47"/>
<circle cx="137.3" cy="124.4" r=".47"/>
<circle cx="137.3" cy="131.5" r=".47"/>
<circle cx="137.3" cy="143.2" r=".47"/>
<circle cx="137.3" cy="150.2" r=".47"/>
<circle cx="137.3" cy="162" r=".47"/>
<circle cx="151.4" cy="112.7" r=".47"/>
<circle cx="151.4" cy="124.4" r=".47"/>
<circle cx="151.4" cy="131.5" r=".47"/>
<circle cx="151.4" cy="143.2" r=".47"/>
<circle cx="151.4" cy="150.2" r=".47"/>
<circle cx="151.4" cy="162" r=".47"/>
<circle cx="90.3" cy="115" r=".47"/>
<circle cx="175" cy="169" r=".47"/>
<circle cx="163.2" cy="169" r=".47"/>
<circle cx="151.4" cy="169" r=".47"/>
<circle cx="137.3" cy="169" r=".47"/>
<circle cx="175" cy="180.8" r=".47"/>
<circle cx="137.3" cy="180.8" r=".47"/>
<circle cx="163.2" cy="180.8" r=".47"/>
<circle cx="151.4" cy="180.8" r=".47"/>
<circle cx="64.4" cy="28.1" r=".47"/>
<circle cx="40.9" cy="115" r=".47"/>
<circle cx="48" cy="126.8" r=".47"/>
<circle cx="160.9" cy="75.1" r=".47"/>
<circle cx="151.4" cy="75.1" r=".47"/>
<circle cx="151.4" cy="86.8" r=".47"/>
<circle cx="160.9" cy="86.8" r=".47"/>
<circle cx="184.4" cy="28.1" r=".47"/>
<circle cx="191.4" cy="28.1" r=".47"/>
<circle cx="184.4" cy="39.9" r=".47"/>
<circle cx="191.4" cy="39.9" r=".47"/>
<circle cx="198.5" cy="65.7" r=".47"/>
<circle cx="198.5" cy="53.9" r=".47"/>
<circle cx="186.7" cy="53.9" r=".47"/>
<circle cx="186.7" cy="77.4" r=".47"/>
<circle cx="198.5" cy="77.4" r=".47"/>
<circle cx="210.2" cy="65.7" r=".47"/>
<circle cx="186.7" cy="65.7" r=".47"/>
<circle cx="198.5" cy="105.6" r=".47"/>
<circle cx="198.5" cy="93.9" r=".47"/>
<circle cx="198.5" cy="117.4" r=".47"/>
<circle cx="186.7" cy="105.6" r=".47"/>
<circle cx="198.5" cy="145.5" r=".47"/>
<circle cx="198.5" cy="133.8" r=".47"/>
<circle cx="198.5" cy="157.3" r=".47"/>
<circle cx="186.7" cy="145.5" r=".47"/>
<circle cx="245.5" cy="65.7" r=".47"/>
<circle cx="245.5" cy="53.9" r=".47"/>
<circle cx="245.5" cy="77.4" r=".47"/>
<circle cx="233.8" cy="65.7" r=".47"/>
<circle cx="245.5" cy="105.6" r=".47"/>
<circle cx="245.5" cy="93.9" r=".47"/>
<circle cx="245.5" cy="117.4" r=".47"/>
<circle cx="233.8" cy="105.6" r=".47"/>
<circle cx="245.5" cy="145.5" r=".47"/>
<circle cx="245.5" cy="133.8" r=".47"/>
<circle cx="245.5" cy="157.3" r=".47"/>
<circle cx="233.8" cy="145.5" r=".47"/>
<circle cx="233.8" cy="53.9" r=".47"/>
<circle cx="233.8" cy="77.4" r=".47"/>
<circle cx="233.8" cy="93.9" r=".47"/>
<circle cx="233.8" cy="117.4" r=".47"/>
<circle cx="233.8" cy="133.8" r=".47"/>
<circle cx="233.8" cy="157.3" r=".47"/>
<circle cx="186.7" cy="93.9" r=".47"/>
<circle cx="186.7" cy="117.4" r=".47"/>
<circle cx="186.7" cy="133.8" r=".47"/>
<circle cx="186.7" cy="157.3" r=".47"/>
<circle cx="210.2" cy="105.6" r=".47"/>
<circle cx="210.2" cy="145.5" r=".47"/>
<circle cx="257.3" cy="65.7" r=".47"/>
<circle cx="257.3" cy="105.6" r=".47"/>
<circle cx="257.3" cy="145.5" r=".47"/>
</g>
<g fill="none" stroke="#a1006a" stroke-width=".21">
<circle cx="64.4" cy="26.5" r=".7"/>
<circle cx="193.1" cy="28.1" r=".71"/>
<circle cx="153.1" cy="51.6" r=".71"/>
<circle cx="186.7" cy="52.3" r=".71"/>
<circle cx="233.8" cy="52.3" r=".71"/>
<circle cx="153.1" cy="63.3" r=".71"/>
<circle cx="162.5" cy="75.1" r=".71"/>
<circle cx="186.7" cy="79.1" r=".71"/>
<circle cx="211.9" cy="65.7" r=".71"/>
<circle cx="233.8" cy="79.1" r=".71"/>
<circle cx="258.9" cy="65.7" r=".71"/>
<circle cx="153.1" cy="93.9" r=".71"/>
<circle cx="162.5" cy="86.8" r=".71"/>
<circle cx="186.7" cy="92.2" r=".71"/>
<circle cx="233.8" cy="92.2" r=".71"/>
<circle cx="90.3" cy="113.4" r=".71"/>
<circle cx="153.1" cy="112.7" r=".71"/>
<circle cx="153.1" cy="105.6" r=".71"/>
<circle cx="186.7" cy="119" r=".71"/>
<circle cx="211.9" cy="105.6" r=".7"/>
<circle cx="233.8" cy="119" r=".71"/>
<circle cx="258.9" cy="105.6" r=".7"/>
<circle cx="29.2" cy="137.8" r=".71"/>
<circle cx="77.8" cy="133.8" r=".7"/>
<circle cx="153.1" cy="124.4" r=".71"/>
<circle cx="153.1" cy="131.5" r=".71"/>
<circle cx="186.7" cy="132.2" r=".71"/>
<circle cx="233.8" cy="132.2" r=".71"/>
<circle cx="153.1" cy="143.2" r=".71"/>
<circle cx="153.1" cy="150.2" r=".71"/>
<circle cx="186.7" cy="158.9" r=".71"/>
<circle cx="211.9" cy="145.5" r=".71"/>
<circle cx="233.8" cy="158.9" r=".71"/>
<circle cx="258.9" cy="145.5" r=".71"/>
<circle cx="137.3" cy="167.4" r=".71"/>
<circle cx="153.1" cy="162" r=".71"/>
<circle cx="176.6" cy="169" r=".7"/>
<circle cx="176.6" cy="180.8" r=".7"/>
</g>
<text font-size="4.2" fill="#000080" x="203.2" y="177.4">RF9900-15KW-DB1</text>
<text font-size="2.5" fill="#000080" x="219.6" y="184.8">http://liheming.jimdo.com</text>
<g font-size="2.1">
<text x="46.1" y="22.9">1</text>
<text x="113.6" y="22.9">2</text>
<text x="181.1" y="22.9">3</text>
<text x="248.6" y="22.9">4</text>
<text x="24.5" y="28.7">1</text>
<text x="24.5" y="31.1">2</text>
<text x="24.5" y="33.5">3</text>
<text x="14.3" y="42.8">D</text>
<text x="280.1" y="42.8">D</text>
<text x="60.5" y="75.3" transform="rotate(-90 60.5 75.3)">8</text>
<text x="62.8" y="75.3" transform="rotate(-90 62.8 75.3)">7</text>
<text x="65.2" y="75.3" transform="rotate(-90 65.2 75.3)">6</text>
<text x="67.6" y="75.3" transform="rotate(-90 67.6 75.3)">5</text>
<text x="60.5" y="83.1" transform="rotate(-90 60.5 83.1)">1</text>
<text x="62.8" y="83.1" transform="rotate(-90 62.8 83.1)">2</text>
<text x="65.2" y="83.1" transform="rotate(-90 65.2 83.1)">3</text>
<text x="67.6" y="83.1" transform="rotate(-90 67.6 83.1)">4</text>
<text x="14.3" y="87.5">C</text>
<text x="280.1" y="87.5">C</text>
<text x="14.3" y="132.1">B</text>
<text x="280.1" y="132.1">B</text>
<text x="60.5" y="145.8" transform="rotate(-90 60.5 145.8)">8</text>
<text x="62.8" y="145.8" transform="rotate(-90 62.8 145.8)">7</text>
<text x="65.2" y="145.8" transform="rotate(-90 65.2 145.8)">6</text>
<text x="67.6" y="145.8" transform="rotate(-90 67.6 145.8)">5</text>
<text x="60.5" y="153.5" transform="rotate(-90 60.5 153.5)">1</text>
<text x="62.8" y="153.5" transform="rotate(-90 62.8 153.5)">2</text>
<text x="65.2" y="153.5" transform="rotate(-90 65.2 153.5)">3</text>
<text x="67.6" y="153.5" transform="rotate(-90 67.6 153.5)">4</text>
<text x="14.3" y="176.7">A</text>
<text x="197.3" y="175.5">Title</text>
<text x="280.1" y="176.7">A</text>
<text x="197.3" y="182.6">Size</text>
<text x="209" y="182.6">Number</text>
<text x="256.1" y="182.6">Revision</text>
<text x="197.3" y="189.6">Date:</text>
<text x="197.3" y="192">File:</text>
<text x="198.5" y="186.1">A4</text>
<text x="207.9" y="189.6">7-Jan-2012</text>
<text x="207.9" y="192">D:\变频器\tu20111110\国产变频器图纸.ddb</text>
<text x="244.3" y="189.6">Sheet</text>
<text x="244.3" y="192">Drawn By:</text>
<text x="250.9" y="189.6">of</text>
<text x="46.1" y="196.6">1</text>
<text x="113.6" y="196.6">2</text>
<text x="181.1" y="196.6">3</text>
<text x="248.6" y="196.6">4</text>
</g>
<g font-size="2.1" fill="#000080">
<text x="22.1" y="25.2">CNPN</text>
<text x="113.8" y="27.3">BCK3301-50</text>
<text x="118.5" y="25.2">T1</text>
<text x="127.7" y="25.2">D14,D15</text>
<text x="156.1" y="26.6">L1</text>
<text x="38.6" y="32">C1</text>
<text x="38.6" y="34.4">224</text>
<text x="65.1" y="32.3">R115</text>
<text x="65.1" y="34.6">51K</text>
<text x="92.6" y="34.1">C11</text>
<text x="98" y="32.3">R11</text>
<text x="98" y="34.6">51K</text>
<text x="127.7" y="32.3">BYV26E</text>
<text x="139.7" y="34.4">E29</text>
<text x="153.8" y="34.4">C42</text>
<text x="172.6" y="34.4">E30</text>
<text x="186.7" y="34.4">C20</text>
<text x="192.1" y="32.3">R117</text>
<text x="192.1" y="34.6">5.1K</text>
<text x="92.6" y="36.3">103</text>
<text x="139.7" y="36.7">220u/35V</text>
<text x="153.8" y="36.7">104</text>
<text x="172.6" y="36.7">220u/35V</text>
<text x="186.7" y="36.7">104</text>
<text x="65.1" y="44">R116</text>
<text x="65.1" y="46.3">51K</text>
<text x="99.7" y="43.8">D1</text>
<text x="99.7" y="46.1">BYV96E</text>
<text x="139.7" y="46.1">E27</text>
<text x="153.8" y="46.1">C40</text>
<text x="43.3" y="50.3">R6</text>
<text x="55" y="50.3">R5</text>
<text x="85.3" y="53.4">D5</text>
<text x="86.8" y="48.4">MOSFET1</text>
<text x="86.8" y="50.8">K2225</text>
<text x="127.7" y="48.7">D12</text>
<text x="139.7" y="48.4">220u/35V</text>
<text x="153.8" y="48.4">104</text>
<text x="31.2" y="55.5">Z22</text>
<text x="31.2" y="57.8">3.6V</text>
<text x="43.3" y="54.1">51K</text>
<text x="55" y="54.1">51K</text>
<text x="73.8" y="55">R14</text>
<text x="73.8" y="58.5">33R</text>
<text x="105.2" y="55.7">R13</text>
<text x="105.2" y="58.1">150R</text>
<text x="127.7" y="55.7">BYV26E</text>
<text x="139.7" y="57.8">E28</text>
<text x="153.8" y="57.8">C41</text>
<text x="189.1" y="57.8">E18</text>
<text x="199.2" y="58.1">R41</text>
<text x="236.1" y="57.8">E25</text>
<text x="246.2" y="58.1">R42</text>
<text x="45.1" y="60.2">LED1</text>
<text x="45.1" y="62.5">R</text>
<text x="78.6" y="62.1">R17</text>
<text x="78.6" y="65.6">100R</text>
<text x="83.1" y="60.2">1N4148</text>
<text x="127.7" y="60.5">D13</text>
<text x="139.7" y="60.2">220u/35V</text>
<text x="153.8" y="60.2">104</text>
<text x="189.1" y="60.2">47u/35V</text>
<text x="199.2" y="60.5">5.1K</text>
<text x="212.6" y="60.2">C67</text>
<text x="212.6" y="62.5">104</text>
<text x="236.1" y="60.2">47u/35V</text>
<text x="246.2" y="60.5">5.1K</text>
<text x="259.6" y="60.2">C65</text>
<text x="259.6" y="62.5">104</text>
<text x="55" y="69.6">C14</text>
<text x="55" y="71.9">CAP</text>
<text x="91" y="67.5">R20</text>
<text x="91" y="69.8">20K</text>
<text x="105.2" y="67.5">R12</text>
<text x="105.2" y="69.8">150R</text>
<text x="111.5" y="71.9">BYV96E</text>
<text x="113.8" y="69.6">D2</text>
<text x="127.7" y="67.5">BYV26E</text>
<text x="189.1" y="71.9">E17</text>
<text x="200.6" y="69.6">Z5</text>
<text x="200.6" y="71.9">7.2V</text>
<text x="212.6" y="71.9">C68</text>
<text x="236.1" y="71.9">E24</text>
<text x="247.6" y="69.6">Z21</text>
<text x="247.6" y="71.9">7.2V</text>
<text x="259.6" y="71.9">C66</text>
<text x="74.6" y="74.5">R21</text>
<text x="74.6" y="76.9">4.3K</text>
<text x="127.7" y="72.2">D10,D11</text>
<text x="189.1" y="74.3">47u/35V</text>
<text x="212.6" y="74.3">104</text>
<text x="236.1" y="74.3">47u/35V</text>
<text x="259.6" y="74.3">104</text>
<text x="69.2" y="79">U1</text>
<text x="69.2" y="81.1">3845</text>
<text x="98" y="83.9">R15</text>
<text x="106.8" y="79">C12</text>
<text x="106.8" y="81.3">221</text>
<text x="127.7" y="79.2">BYV26E</text>
<text x="139.7" y="79">E26</text>
<text x="139.7" y="81.3">220u/35V</text>
<text x="153.8" y="81.3">C39</text>
<text x="153.8" y="83.7">104</text>
<text x="161.5" y="79.2">R43</text>
<text x="161.5" y="81.5">2K</text>
<text x="54.8" y="88.6">C19</text>
<text x="66.5" y="88.6">C16</text>
<text x="75.9" y="88.6">C15</text>
<text x="98" y="86.3">1R</text>
<text x="54.8" y="95.7">CAP</text>
<text x="66.5" y="95.7">CAP</text>
<text x="75.9" y="95.7">CAP</text>
<text x="127.7" y="90.9">D6</text>
<text x="34.5" y="98">R24</text>
<text x="34.5" y="100.3">3K</text>
<text x="52.7" y="97.3">R22</text>
<text x="52.7" y="101">200K</text>
<text x="69.2" y="99.7">R18</text>
<text x="80.9" y="99.7">R19</text>
<text x="127.7" y="98">BYV26E</text>
<text x="139.7" y="100.1">E14</text>
<text x="153.8" y="100.1">C56</text>
<text x="189.1" y="97.8">E20</text>
<text x="189.1" y="100.1">47u/35V</text>
<text x="199.2" y="98">R40</text>
<text x="199.2" y="100.3">5.1K</text>
<text x="212.6" y="100.1">C37</text>
<text x="236.1" y="97.8">E34</text>
<text x="236.1" y="100.1">47u/35V</text>
<text x="246.2" y="98">R106</text>
<text x="246.2" y="100.3">5.1K</text>
<text x="259.6" y="100.1">C35</text>
<text x="52.7" y="104.3">R23</text>
<text x="69.2" y="103.4">330R</text>
<text x="69.2" y="107.2">C17</text>
<text x="80.9" y="103.4">330R</text>
<text x="80.9" y="107.2">C18</text>
<text x="139.7" y="102.5">47u/35V</text>
<text x="153.8" y="102.5">104</text>
<text x="212.6" y="102.5">104</text>
<text x="259.6" y="102.5">104</text>
<text x="52.7" y="108.1">100K</text>
<text x="69.2" y="109.5">CAP</text>
<text x="80.7" y="112.1">D4</text>
<text x="80.9" y="109.5">CAP</text>
<text x="101.9" y="112.1">D3</text>
<text x="127.7" y="109.7">D7</text>
<text x="189.1" y="111.9">E19</text>
<text x="200.6" y="109.5">Z4</text>
<text x="200.6" y="111.9">7.2V</text>
<text x="212.6" y="111.9">C38</text>
<text x="236.1" y="111.9">E33</text>
<text x="247.6" y="109.5">Z20</text>
<text x="247.6" y="111.9">7.2V</text>
<text x="259.6" y="111.9">C36</text>
<text x="19" y="118.9">OPTOISO1</text>
<text x="21.4" y="116.6">U3</text>
<text x="58.1" y="119.1">R16</text>
<text x="80.7" y="118.9">1N4148</text>
<text x="101.9" y="118.9">BYV26E</text>
<text x="127.7" y="116.8">BYV26E</text>
<text x="139.7" y="118.9">E15</text>
<text x="153.8" y="118.9">C57</text>
<text x="189.1" y="114.2">47u/35V</text>
<text x="212.6" y="114.2">104</text>
<text x="236.1" y="114.2">47u/35V</text>
<text x="259.6" y="114.2">104</text>
<text x="43" y="123.6">Z1</text>
<text x="43" y="125.9">18V</text>
<text x="50.3" y="121.3">C13</text>
<text x="50.3" y="123.6">CAP</text>
<text x="58.1" y="121.5">10K</text>
<text x="69.2" y="121.3">E12</text>
<text x="69.2" y="123.6">47u/35V</text>
<text x="80.9" y="121.3">E11</text>
<text x="80.9" y="123.6">47u/35V</text>
<text x="92.6" y="121.3">C23</text>
<text x="92.6" y="123.6">CAP</text>
<text x="102" y="121.3">E13</text>
<text x="102" y="123.6">47u/35V</text>
<text x="139.7" y="121.3">47u/35V</text>
<text x="153.8" y="121.3">104</text>
<text x="22.8" y="128.5">R25</text>
<text x="22.8" y="130.9">330R</text>
<text x="55" y="130.1">W1</text>
<text x="127.7" y="128.5">D8</text>
<text x="43.3" y="132.5">R28</text>
<text x="43.3" y="136.3">10K</text>
<text x="55" y="132.5">500R</text>
<text x="66.8" y="132.5">R27</text>
<text x="66.8" y="136.3">10K</text>
<text x="127.7" y="135.6">BYV26E</text>
<text x="139.7" y="137.7">E16</text>
<text x="153.8" y="137.7">C58</text>
<text x="189.1" y="137.7">E22</text>
<text x="199.2" y="137.9">R38</text>
<text x="236.1" y="137.7">E36</text>
<text x="246.2" y="137.9">R105</text>
<text x="139.7" y="140.1">47u/35V</text>
<text x="153.8" y="140.1">104</text>
<text x="189.1" y="140.1">47u/35V</text>
<text x="199.2" y="140.3">5.1K</text>
<text x="212.6" y="140.1">C33</text>
<text x="212.6" y="142.4">104</text>
<text x="236.1" y="140.1">47u/35V</text>
<text x="246.2" y="140.3">5.1K</text>
<text x="259.6" y="140.1">C31</text>
<text x="259.6" y="142.4">104</text>
<text x="51.1" y="145">R26</text>
<text x="51.1" y="147.3">3K</text>
<text x="71.5" y="147.3">U2</text>
<text x="71.5" y="149.7">TL431</text>
<text x="127.7" y="147.3">D9</text>
<text x="200.6" y="149.5">Z3</text>
<text x="247.6" y="149.5">Z6</text>
<text x="127.7" y="154.4">BYV26E</text>
<text x="189.1" y="151.8">E21</text>
<text x="189.1" y="154.1">47u/35V</text>
<text x="200.6" y="151.8">7.2V</text>
<text x="212.6" y="151.8">C34</text>
<text x="212.6" y="154.1">104</text>
<text x="236.1" y="151.8">E35</text>
<text x="236.1" y="154.1">47u/35V</text>
<text x="247.6" y="151.8">7.2V</text>
<text x="259.6" y="151.8">C32</text>
<text x="259.6" y="154.1">104</text>
<text x="52.7" y="156.5">C21</text>
<text x="52.7" y="158.8">104</text>
<text x="139.7" y="156.5">E23</text>
<text x="139.7" y="158.8">47u/35V</text>
<text x="153.8" y="156.5">C64</text>
<text x="153.8" y="158.8">104</text>
<text x="127.7" y="166.1">D16</text>
<text x="153.8" y="167.7">R44</text>
<text x="127.7" y="173.2">BYV26E</text>
<text x="153.8" y="171.5">5.1K</text>
<text x="165.4" y="172.9">Z7</text>
<text x="139.7" y="175.3">E31</text>
<text x="139.7" y="177.6">47u/35V</text>
<text x="153.8" y="175.3">C45</text>
<text x="153.8" y="177.6">104</text>
<text x="165.4" y="175.3">6.8V</text>
<text x="177.3" y="175.3">C44</text>
<text x="177.3" y="177.6">104</text>
<text x="264.3" y="184.9">V1.0</text>
<text x="264.3" y="192">李和明</text>
<text x="264.3" y="189.6">1/3</text>
</g>
<g font-size="2.1" fill="#a1006a">
<text x="64" y="25.2">P</text>
<text x="194.2" y="28.7">+5V</text>
<text x="154.3" y="52.2">+15V</text>
<text x="184.8" y="51.1">VU+</text>
<text x="232.6" y="51.1">V+</text>
<text x="154.3" y="63.9">-15V</text>
<text x="213" y="66.3">E1</text>
<text x="260.1" y="66.3">E2</text>
<text x="163.7" y="75.7">+24V</text>
<text x="185.1" y="81.5">VU-</text>
<text x="232.8" y="81.5">V-</text>
<text x="163.7" y="87.5">CM</text>
<text x="154.3" y="94.5">VU+</text>
<text x="184.8" y="90.9">VV+</text>
<text x="232.6" y="90.9">V+</text>
<text x="154.3" y="106.2">VU-</text>
<text x="213" y="106.2">E3</text>
<text x="260.1" y="106.2">E4</text>
<text x="88.2" y="112.1">+11V</text>
<text x="154.3" y="113.3">VV+</text>
<text x="154.3" y="125">VV-</text>
<text x="185.1" y="121.5">VV-</text>
<text x="232.8" y="121.5">V-</text>
<text x="184.6" y="130.9">VW+</text>
<text x="232.6" y="130.9">V+</text>
<text x="79" y="134.4">+5V</text>
<text x="154.3" y="132.1">VW+</text>
<text x="27.5" y="140.3">+5V</text>
<text x="154.3" y="143.8">VW-</text>
<text x="213" y="146.1">E5</text>
<text x="260.1" y="146.1">E6</text>
<text x="154.3" y="150.9">V+</text>
<text x="184.8" y="161.4">VW-</text>
<text x="232.8" y="161.4">V-</text>
<text x="135.7" y="166.1">V1+</text>
<text x="154.3" y="162.6">V-</text>
<text x="177.8" y="169.6">V1E</text>
<text x="177.8" y="181.4">V1-</text>
</g>
</svg>
